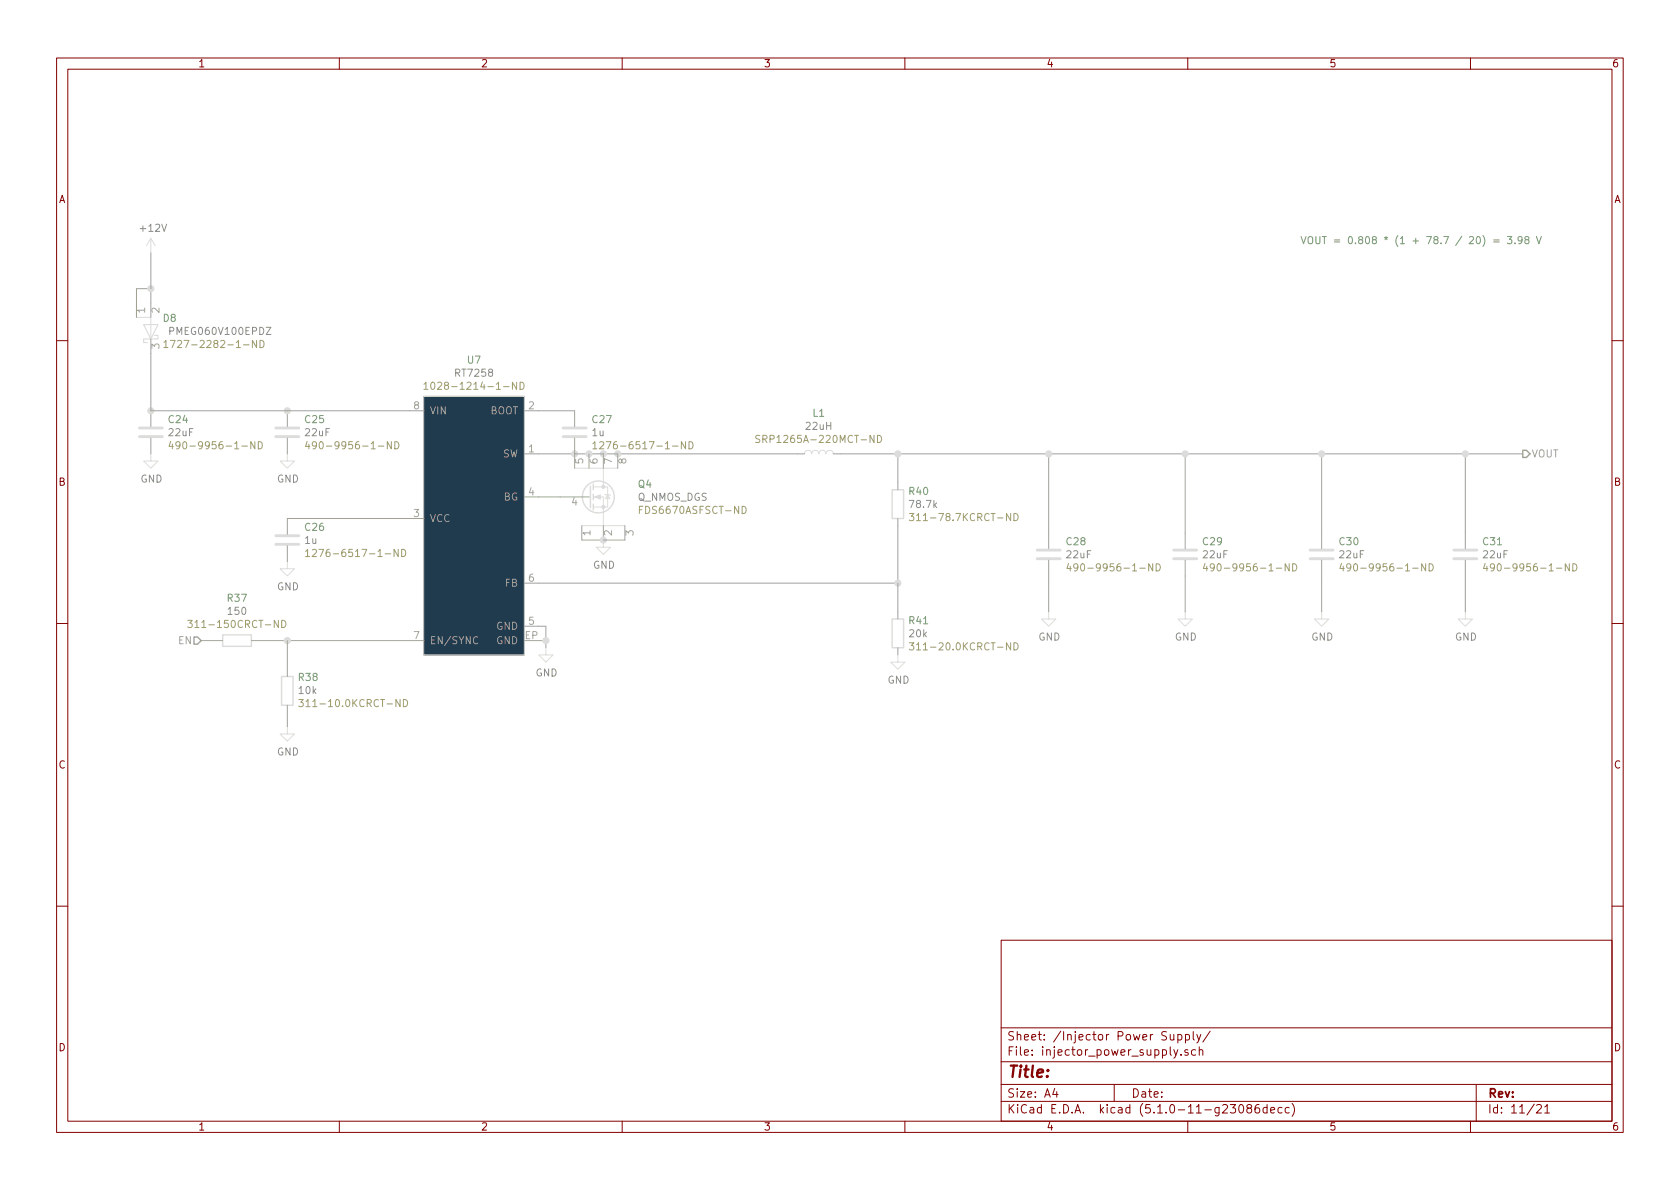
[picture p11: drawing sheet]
<svg xmlns="http://www.w3.org/2000/svg" width="297mm" height="210mm" viewBox="0 0 297 210" stroke-linecap="round" stroke-linejoin="round" font-family="sans-serif">
<g fill="none" stroke="#840000" stroke-width=".18">
<path d="M10 10.3h277v189.9h-277zM12 12.2h273v186.1h-273zM60 10.3v1.9M110 10.3v1.9M160 10.3v1.9M210 10.3v1.9M260 10.3v1.9M10 60.2h2M285 60.2h2M10 110.3h2M285 110.3h2M10 160.2h2"/>
<path d="M177 166.3h108v32h-108zM285 160.2h2M60 198.3v1.9M110 198.3v1.9M160 198.3v1.9M177 194.8h108M177 191.8h108M177 187.8h108M177 181.8h108M186.5 192.5l-.4 1h1M186.8 193v1M197 191.8v3"/>
<path d="M206.9 182.9l.1 .9 .3 .1 .2-.1M207.5 185.6l.4 1M207.5 182.9v1M208.3 185.6l-.6 1.4-.2 .1M208.3 183l.4-.1 .3 .3-.1 .6-.2 .1-.4-.1M208.3 182.9v1.5M208.8 186.5v.1M209.6 183l.4-.1 .3 .3v.6l-.3 .1-.4-.1M209.6 182.9v1.5M210 198.3v1.9M210 185.7l-.3-.1-.2 .2v.2l.5 .2v.3h-.5M211 182.4v1.3l.2 .2"/>
<path d="M211.4 185.7l-.4-.1-.3 .3v.6l.3 .1 .4-.1M211.6 182.9l.4 1M212 185.7l.2-.1 .4 .1 .1 .9M212 185.1v1.5M212.3 182.9l-.5 1.4-.2 .1M214 182.3l-1.3 2M219.2 195.5l.2-.2a.8 .8 0 0 1 .5 .8 .8 .8 0 0 1-.5 .7l-.2-.1-.2-.4zM220.8 196l-.3-.2-.1-.2 .4-.3h.2l.3 .3-.1 .2-.6 .2a.48 .48 0 0 0-.1 .7l.3 .1 .4-.1a.48 .48 0 0 0-.2-.7M222.6 195.3a.59 .59 0 0 0-.7 .7v.7l.3 .1 .5-.1v-.5l-.1-.2-.4-.1-.3 .3M224 195.9l-.4-.1-.3 .3 .1 .6h.6M224 195.3v1.5M224.7 196.3l.7-.1-.1-.3-.4-.1-.2 .2v.7h.6"/>
<path d="M226.7 195.9l-.5-.1-.2 .3 .1 .6h.6M227.9 195.9l-.4-.1-.3 .3 .1 .6 .2 .1 .4-.1M228.4 195.1a1.71 1.71 0 0 1 0 2.3M260 198.3v1.9M261 191.8v6.5M271.7 195.5l.2-.2h.4l.2 .5-.9 1h.9M273.1 195.8l.5-.5v1.5M273.1 196.8h.9"/>
</g>
<path d="M74.9 70.1h17.8v45.7h-17.8z" fill="#203b4d" stroke="#203b4d" stroke-width=".18"/>
<g fill="none" stroke="#dcdcdc" stroke-width=".18">
<path d="M24.1 54.9v1.2h2.6v3.8M26.7 42.2l-.8 1.2M26.7 42.2v2.5M26.7 42.2l.7 1.2M74.9 70.1h17.8v45.7h-17.8zM26.7 80.3v1.2h1.2l-1.2 1.3-1.3-1.3h1.3M50.8 80.3v1.2h1.3l-1.3 1.3-1.3-1.3h1.3M50.8 99.3v1.3h1.3l-1.3 1.2-1.3-1.2h1.3M101.6 82.8h5.1v3.3M102.9 93h3.8M104.2 87.9h.2M104.9 87.9h1.8v5.1h3.8"/>
<path d="M104.9 86.1h1.8M106.7 95.5v1.3h1.2l-1.2 1.2-1.3-1.2h1.3M106.7 86.1h.7v3.6h-2.5M106.7 82.8h2.5M106.9 87.4l.2 .1h.7l.1 .1M107.4 87.5l.4 .6h-.7zM142.2 80.3a.63 .63 0 0 1 .7-.7 .63 .63 0 0 1 .6 .7 .63 .63 0 0 1 .6-.7 .63 .63 0 0 1 .7 .7 .63 .63 0 0 1 .6-.7 .63 .63 0 0 1 .6 .7 .63 .63 0 0 1 .7-.7 .63 .63 0 0 1 .6 .7M96.5 114.5v1.3h1.3l-1.3 1.3-1.3-1.3h1.3M158.7 115.8v1.3h1.3l-1.3 1.3-1.2-1.3h1.2M185.4 108.2v1.3h1.3l-1.3 1.2-1.3-1.2h1.3M209.5 108.2v1.3h1.3l-1.3 1.2-1.2-1.2h1.2M233.7 108.2v1.3h1.2l-1.2 1.2-1.3-1.2h1.3"/>
<path d="M259.1 108.2v1.3h1.2l-1.2 1.2-1.3-1.2h1.3M50.8 128.5v1.3h1.3l-1.3 1.3-1.3-1.3h1.3"/>
</g>
<g fill="none" stroke="#a0a0a0" stroke-width=".18">
<path d="M26.7 44.7v11.4M26.7 59.9v15.5M26.7 51h-2.6v5.1M26.7 72.6h48.2M26.7 77.5v2.8M50.8 72.6v2.8M50.8 77.5v2.8M92.7 72.6h8.9v2.8M101.6 77.5v5.3M50.8 96.5v2.8M74.9 91.7h-24.1v2.8M92.7 80.3h49.5"/>
<path d="M92.7 87.9h11.4M102.9 93v2.5h7.6v-2.5M104.1 80.3v2.5M106.7 80.3v2.5M106.7 93v2.5M109.2 80.3v2.5M147.3 80.3h121.9M158.7 80.3v6.3M158.7 91.7v17.8M185.4 80.3v16.7M185.4 99.1v9.1M209.5 80.3v16.7"/>
<path d="M209.5 99.1v9.1M233.7 80.3v16.7M233.7 99.1v9.1M259.1 80.3v16.7M259.1 99.1v9.1M35.6 113.3h3.8M44.4 113.3h30.5M50.8 113.3v6.3M84.5 112.7a.6 .6 0 0 0-.9 .4 .6 .6 0 0 0 .6 .7l.3-.1M92.7 110.7h3.8v3.8M92.7 103.1h66M95.2 113.3h1.3"/>
<path d="M158.7 114.5v1.3M50.8 124.7v3.8"/>
</g>
<g fill="none" stroke="#a09d6b" stroke-width=".18">
<path d="M29 60.5l.3-.3v1.3M29 61.5h.7M30.1 60.2h.9l-.6 1.3M30.2 78l-.3 .9h.8M30.5 78.5v.9M31.8 78.7l-.2 .2-.4-.1-.1-.1 .1-.5 .4-.1 .1 .1a.84 .84 0 0 1-.3 1.2h-.2M45.1 78.1v1.3l-.8-1.3v1.3M45.4 60.2v1.3l-.8-1.3v1.3M45.7 78.1a.64 .64 0 0 1 .7 .6 .64 .64 0 0 1-.7 .7zM46 60.2a.64 .64 0 0 1 .7 .6 .64 .64 0 0 1-.7 .7zM54.3 78l-.3 .9h.8M54.6 78.5v.9"/>
<path d="M56 78.7l-.3 .2-.4-.1-.1-.1 .1-.5 .4-.1 .2 .1a.84 .84 0 0 1-.3 1.2h-.3M69.2 78.1v1.3l-.7-1.3v1.3M69.8 78.1a.64 .64 0 0 1 .7 .6 .64 .64 0 0 1-.7 .7zM75 67.9l.3-.3v1.3M75 68.9h.7M76.3 67.7l.2-.1a.67 .67 0 0 1 .4 .6 .67 .67 0 0 1-.4 .7 .83 .83 0 0 1-.2-1.2zM91.3 67.6v1.3l-.7-1.3v1.3M91.9 67.6a.64 .64 0 0 1 .8 .6 .64 .64 0 0 1-.8 .7zM104.8 78.5l.4-.4v1.3M104.8 79.4h.7M106 78.2l.5-.1 .2 .1 .1 .3-.1 .2-.7 .7h.8M121.2 78.1v1.3l-.7-1.3v1.3"/>
<path d="M121.8 78.1a.64 .64 0 0 1 .7 .6 .64 .64 0 0 1-.7 .7zM134.3 77.1l-.4-.1-.3 .2 .1 .3 .6 .3v.3l-.2 .2-.5-.1M155.1 77a.64 .64 0 0 1 .8 .6 .64 .64 0 0 1-.8 .7zM54 97.5l.4-.4v1.3M54 98.4h.7M55.2 97.3l.5-.2 .2 .2 .1 .2-.1 .2-.7 .7h.8M70.4 97.1v1.3l-.7-1.3v1.3M71 97.1a.64 .64 0 0 1 .7 .7 .64 .64 0 0 1-.7 .6zM113.1 90.1h.4M113.7 89.5h-.6v1.3M131.2 89.5a.64 .64 0 0 1 .7 .7 .64 .64 0 0 1-.7 .6zM160.8 90.8h.8l-.5 .5 .4 .1 .1 .4-.3 .3-.5-.2"/>
<path d="M179.3 90.8a.64 .64 0 0 1 .7 .6 .64 .64 0 0 1-.7 .7zM188.9 99.6l-.3 .9h.8M203.8 99.7v1.3l-.7-1.3v1.3M204.4 99.7a.64 .64 0 0 1 .8 .6 .64 .64 0 0 1-.8 .7zM213.1 99.6l-.3 .9h.7M227.9 99.7v1.3l-.7-1.3v1.3M228.5 99.7a.64 .64 0 0 1 .8 .6 .64 .64 0 0 1-.8 .7zM237.2 99.6l-.3 .9h.8M252.1 99.7v1.3l-.7-1.3v1.3M252.7 99.7a.64 .64 0 0 1 .7 .6 .64 .64 0 0 1-.7 .7zM262.6 99.6l-.3 .9h.8M277.5 99.7v1.3l-.7-1.3v1.3"/>
<path d="M278.1 99.7a.64 .64 0 0 1 .7 .6 .64 .64 0 0 1-.7 .7zM33.2 109.7h.8l-.4 .5 .3 .1 .1 .4-.3 .3-.5-.2M49.8 109.7a.64 .64 0 0 1 .8 .6 .64 .64 0 0 1-.8 .7zM160.8 113.7h.8l-.5 .4 .4 .2 .1 .4-.3 .2-.5-.1M179.3 113.7a.64 .64 0 0 1 .7 .6 .64 .64 0 0 1-.7 .6zM189.2 100.1v.9M190.6 100.2l-.3 .3-.3-.1-.2-.2 .2-.4 .3-.1 .2 .1a.84 .84 0 0 1-.3 1.2h-.2M213.4 100.1v.9M214.7 100.2l-.2 .3-.4-.1-.1-.2 .1-.4 .4-.1 .1 .1a.84 .84 0 0 1-.3 1.2h-.2M237.5 100.1v.9M238.8 100.2l-.2 .3-.4-.1-.1-.2 .1-.4 .4-.1 .2 .1a.84 .84 0 0 1-.3 1.2h-.3M262.9 100.1v.9"/>
<path d="M264.2 100.2l-.2 .3-.4-.1-.1-.2 .1-.4 .4-.1 .2 .1a.84 .84 0 0 1-.3 1.2h-.3M52.8 123.7h.8l-.4 .5 .3 .1 .1 .4-.2 .3-.6-.2M71.3 123.7a.64 .64 0 0 1 .8 .6 .64 .64 0 0 1-.8 .7z"/>
</g>
<g fill="#dcdcdc" stroke="#dcdcdc" stroke-width=".25">
<circle cx="101.6" cy="80.3" r=".51"/>
<circle cx="158.8" cy="80.3" r=".51"/>
<circle cx="185.4" cy="80.3" r=".51"/>
<circle cx="209.6" cy="80.3" r=".51"/>
<circle cx="233.7" cy="80.3" r=".51"/>
<circle cx="259.1" cy="80.3" r=".51"/>
<circle cx="50.8" cy="113.3" r=".51"/>
<circle cx="109.2" cy="80.3" r=".51"/>
<circle cx="106.7" cy="80.3" r=".51"/>
<circle cx="104.1" cy="80.3" r=".51"/>
<circle cx="106.7" cy="95.5" r=".51"/>
<circle cx="158.8" cy="103.1" r=".51"/>
<circle cx="50.8" cy="72.6" r=".51"/>
<circle cx="26.7" cy="72.6" r=".51"/>
<circle cx="96.5" cy="113.3" r=".51"/>
<circle cx="26.7" cy="51" r=".51"/>
</g>
<g fill="none" stroke="#dcdcdc" stroke-width=".25">
<path d="M104.4 86v3.8M104.9 85.6v1M104.9 87.4v1M104.9 89.1v1.1M157.7 86.6h2.1v5.1h-2.1zM39.4 112.3h5v2h-5zM49.8 119.6h2v5.1h-2zM157.7 109.5h2.1v5h-2.1z"/>
<circle cx="105.8" cy="87.9" r="2.82"/>
</g>
<g fill="none" stroke="#dcdcdc" stroke-width=".51">
<path d="M24.6 77.2h4.1M24.6 75.7h4.1M48.8 77.2h4M48.8 75.7h4M99.6 77.2h4M99.6 75.7h4M48.8 96.3h4M48.8 94.7h4M183.4 98.8h4.1M183.4 97.3h4.1M207.5 98.8h4.1M207.5 97.3h4.1"/>
<path d="M231.6 98.8h4.1M231.6 97.3h4.1M257 98.8h4.1M257 97.3h4.1"/>
</g>
<path d="M269.2 79.6h.7l.6 .7-.6 .6h-.7zM34.3 112.6h.6l.7 .7-.7 .6h-.6z" fill="none" stroke="#a0a0a0" stroke-width=".25"/>
<path d="M261.1 42l.2-.2a.67 .67 0 0 1 .5 .7 .67 .67 0 0 1-.5 .6l-.3-.5zM262.2 41.7a1.47 1.47 0 0 1 0 1.9M264.1 42.4h1M264.1 42.8h1M266.5 41.8h.8l-.4 .5 .4 .1v.6l-.2 .1-.6-.1M267.8 43v.1M269.1 42.4l-.2 .2h-.3l-.2-.2 .1-.4 .1-.2h.3l.2 .3a.97 .97 0 0 1-.2 .9l-.4 .1M269.8 42.4l-.2-.3 .1-.2 .4-.1 .2 .2v.3l-.6 .1-.1 .2v.3l.2 .2 .4-.1 .1-.1v-.4l-.2-.1M271.7 41.8l.4 1.3 .4-1.3" fill="none" stroke="#6da06d" stroke-width=".18"/>
<g fill="#dcdcdc" stroke="#dcdcdc" stroke-width=".18">
<path d="M105.2 87.9l1-.4v.8z"/>
<circle cx="106.7" cy="89.7" r=".28"/>
<circle cx="106.7" cy="86.1" r=".28"/>
</g>
<path d="M25.4 57.4h2.5l-1.2 2.5zM27.3 59.3h.6v.6h-2.5v.7h.6" fill="none" stroke="#dcdcdc" stroke-width=".2"/>
<text font-size="2.8" fill="#840000" x="178" y="190.5">Title:</text>
<g font-size="2.1" fill="#840000">
<text x="178" y="184">Sheet: /Injector Power Supply/</text>
<text x="178" y="186.7">File: injector_power_supply.sch</text>
<text x="178" y="196.9">KiCad E.D.A. kicad (5.1.0-11-g23086decc)</text>
<text x="178" y="194.1">Size: A4</text>
<text x="200" y="194.1">Date:</text>
<text x="263" y="194.1">Rev:</text>
<text x="263" y="196.9">Id: 11/21</text>
</g>
<g font-size="1.8" fill="#840000">
<text x="35" y="11.9">1</text>
<text x="85" y="11.9">2</text>
<text x="135" y="11.9">3</text>
<text x="185" y="11.9">4</text>
<text x="235" y="11.9">5</text>
<text x="285" y="11.9">6</text>
<text x="10.4" y="35.9">A</text>
<text x="285.4" y="35.9">A</text>
<text x="10.4" y="85.9">B</text>
<text x="285.4" y="85.9">B</text>
<text x="10.4" y="135.9">C</text>
<text x="285.4" y="135.9">C</text>
<text x="10.4" y="185.9">D</text>
<text x="285.4" y="185.9">D</text>
<text x="35" y="199.9">1</text>
<text x="85" y="199.9">2</text>
<text x="135" y="199.9">3</text>
<text x="185" y="199.9">4</text>
<text x="235" y="199.9">5</text>
<text x="285" y="199.9">6</text>
</g>
<g font-size="1.8" fill="#8b8b8b">
<text x="25" y="41">+12V</text>
<text x="30.4" y="59.2">PMEG060V100EPDZ</text>
<text x="80.7" y="66.6">RT7258</text>
<text x="29.9" y="77.1">22uF</text>
<text x="54.1" y="77.1">22uF</text>
<text x="104.7" y="77.1">1u</text>
<text x="142.6" y="76">22uH</text>
<text x="24.8" y="85.3">GND</text>
<text x="49" y="85.3">GND</text>
<text x="112.7" y="88.6">Q_NMOS_DGS</text>
<text x="161" y="89.8">78.7k</text>
<text x="53.9" y="96.2">1u</text>
<text x="104.9" y="100.6">GND</text>
<text x="188.7" y="98.7">22uF</text>
<text x="212.8" y="98.7">22uF</text>
<text x="236.9" y="98.7">22uF</text>
<text x="262.3" y="98.7">22uF</text>
<text x="49" y="104.4">GND</text>
<text x="40.4" y="108.7">150</text>
<text x="160.9" y="112.7">20k</text>
<text x="183.6" y="113.3">GND</text>
<text x="207.7" y="113.3">GND</text>
<text x="231.9" y="113.3">GND</text>
<text x="257.3" y="113.3">GND</text>
<text x="94.7" y="119.6">GND</text>
<text x="52.9" y="122.7">10k</text>
<text x="156.9" y="120.9">GND</text>
<text x="49" y="133.6">GND</text>
</g>
<g font-size="1.8" fill="#6da06d">
<text x="229.9" y="43.2">VOUT = 0.808 * (1 + 78.7 / 20) = 3.98 V</text>
<text x="28.9" y="56.9">D8</text>
<text x="82.7" y="64.3">U7</text>
<text x="29.9" y="74.8">C24</text>
<text x="54" y="74.8">C25</text>
<text x="104.8" y="74.8">C27</text>
<text x="143.8" y="73.7">L1</text>
<text x="112.9" y="86.3">Q4</text>
<text x="160.8" y="87.5">R40</text>
<text x="54" y="93.9">C26</text>
<text x="188.6" y="96.4">C28</text>
<text x="212.8" y="96.4">C29</text>
<text x="236.9" y="96.4">C30</text>
<text x="262.3" y="96.4">C31</text>
<text x="40.3" y="106.4">R37</text>
<text x="160.8" y="110.4">R41</text>
<text x="52.9" y="120.4">R38</text>
</g>
<g font-size="1.8" fill="#a0a0a0">
<text x="25.7" y="55.3" transform="rotate(-90 25.7 55.3)">1</text>
<text x="28.2" y="55.3" transform="rotate(-90 28.2 55.3)">2</text>
<text x="28.2" y="61.7" transform="rotate(-90 28.2 61.7)">3</text>
<text x="73.2" y="72.4">8</text>
<text x="75.9" y="73.3">VIN</text>
<text x="86.6" y="73.3">BOOT</text>
<text x="93.5" y="72.4">2</text>
<text x="88.8" y="80.9">SW</text>
<text x="93.5" y="80">1</text>
<text x="103.1" y="82" transform="rotate(-90 103.1 82)">5</text>
<text x="105.7" y="82" transform="rotate(-90 105.7 82)">6</text>
<text x="108.2" y="82" transform="rotate(-90 108.2 82)">7</text>
<text x="110.7" y="82" transform="rotate(-90 110.7 82)">8</text>
<text x="270.8" y="80.9">VOUT</text>
<text x="89.1" y="88.5">BG</text>
<text x="93.5" y="87.6">4</text>
<text x="101.1" y="89.4">4</text>
<text x="73.2" y="91.4">3</text>
<text x="75.9" y="92.3">VCC</text>
<text x="104.4" y="94.7" transform="rotate(-90 104.4 94.7)">1</text>
<text x="108.2" y="94.7" transform="rotate(-90 108.2 94.7)">2</text>
<text x="112" y="94.7" transform="rotate(-90 112 94.7)">3</text>
<text x="89.3" y="103.8">FB</text>
<text x="93.5" y="102.9">6</text>
<text x="31.6" y="113.9">EN</text>
<text x="73.2" y="113">7</text>
<text x="75.9" y="113.9">EN/SYNC</text>
<text x="87.8" y="111.4">GND</text>
<text x="87.8" y="113.9">GND</text>
<text x="92.8" y="113">EP</text>
<text x="93.5" y="110.5">5</text>
</g>
<g font-size="1.8" fill="#a09d6b">
<text x="31.3" y="61.5">1727-2282-1-ND</text>
<text x="77.2" y="68.9">1028-1214-1-ND</text>
<text x="32.1" y="79.4">490-9956-1-ND</text>
<text x="56.2" y="79.4">490-9956-1-ND</text>
<text x="107.1" y="79.4">1276-6517-1-ND</text>
<text x="135.1" y="78.3">SRP1265A-220MCT-ND</text>
<text x="113.6" y="90.9">FDS6670ASFSCT-ND</text>
<text x="162.3" y="92.1">311-78.7KCRCT-ND</text>
<text x="56.3" y="98.5">1276-6517-1-ND</text>
<text x="190.8" y="101">490-9956-1-ND</text>
<text x="214.9" y="101">490-9956-1-ND</text>
<text x="239.1" y="101">490-9956-1-ND</text>
<text x="264.5" y="101">490-9956-1-ND</text>
<text x="34.6" y="111">311-150CRCT-ND</text>
<text x="162.3" y="115">311-20.0KCRCT-ND</text>
<text x="54.3" y="125">311-10.0KCRCT-ND</text>
</g>
</svg>
